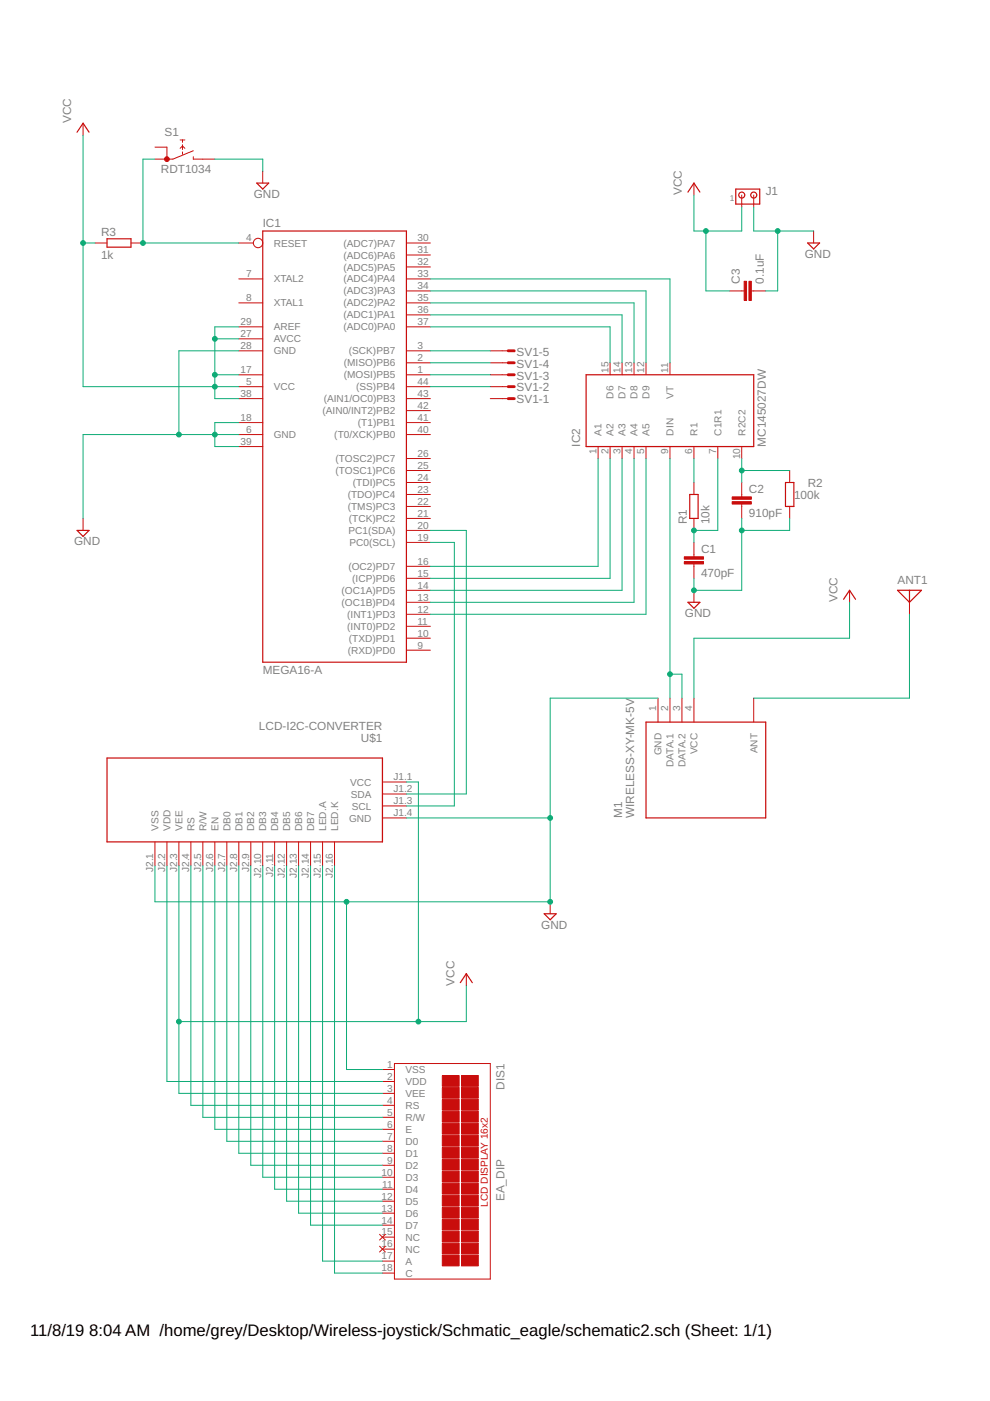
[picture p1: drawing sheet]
<svg xmlns="http://www.w3.org/2000/svg" width="210mm" height="297mm" viewBox="0 0 210 297" stroke-linecap="round" stroke-linejoin="round" font-family="sans-serif">
<g fill="none" stroke="#c90d0c" stroke-width=".25">
<path d="M16.3 28l1.3-1.9 1.3 1.9M54.4 38.8h2.6l-1.3 1.3zM22.7 50.6h5.1v1.8h-5.1zM55.7 49h30.5v91.4h-30.5zM145.9 40.7l1.2-1.9 1.3 1.9M156 40.1h5.1v3.2h-5.1zM171.2 51.5h2.6l-1.3 1.3zM124.3 79.5h35.5v15.2h-35.5zM16.3 112.5h2.6l-1.3 1.2zM146.2 104.8h1.8v5.1h-1.8zM166.5 102.3h1.8v5.1h-1.8zM145.9 127.7h2.5l-1.3 1.3z"/>
<path d="M178.9 127.1l1.2-1.9 1.3 1.9M190.3 125.2h5.1l-2.6 2.5zM192.8 125.2v2.5M137 153.1h25.3v20.3h-25.3zM22.7 160.7h58.4v17.8h-58.4zM115.4 193.7h2.5l-1.3 1.3zM97.6 208.3l1.3-1.9 1.2 1.9"/>
<circle cx="157.3" cy="41.4" r=".64"/>
<circle cx="159.8" cy="41.4" r=".64"/>
</g>
<g fill="none" stroke="#c90d0c" stroke-width=".21">
<path d="M17.6 26.1v2.6M32.9 31.2h2.5v2.5M38.2 29.7h1M38.2 31.5l.5-.6 .5 .6M38.7 29.7v.5M38.7 30.7v1M38.7 32.2v.5M41 32l-4.3 1.7h-3.8M41 33.2v.5h4.6M55.7 36.3v2.5M147.1 38.8v2.6M20.2 51.5h2.5"/>
<path d="M27.8 51.5h2.5M50.6 51.5h3.1M50.6 59.1h5.1M86.2 51.5h5M86.2 54.1h5M86.2 56.6h5M86.2 59.1h5M157.3 41.4v2.5M159.8 41.4v2.5M172.5 49v2.5M50.6 64.2h5.1M50.6 69.3h5.1"/>
<path d="M50.6 74.4h5.1M50.6 79.5h5.1M50.6 71.8h5.1M86.2 61.7h5M86.2 64.2h5M86.2 66.8h5M86.2 69.3h5M86.2 74.4h5M86.2 76.9h5M86.2 79.5h5M103.9 74.4h3.9M103.9 76.9h3.9"/>
<path d="M103.9 79.5h3.9M129.3 76.9v2.6M131.9 76.9v2.6M134.4 76.9v2.6M137 76.9v2.6M142 76.9v2.6M154.7 61.7h3.1M159.3 61.7h3M50.6 82h5.1M50.6 84.5h5.1M50.6 89.6h5.1M50.6 92.1h5.1"/>
<path d="M50.6 94.7h5.1M86.2 82h5M86.2 84.5h5M86.2 87.1h5M86.2 89.6h5M86.2 92.1h5M86.2 97.2h5M86.2 99.8h5M103.9 82h3.9M103.9 84.5h3.9M126.8 94.7v2.5M129.3 94.7v2.5"/>
<path d="M131.9 94.7v2.5M134.4 94.7v2.5M137 94.7v2.5M142 94.7v2.5M147.1 94.7v2.5M152.2 94.7v2.5M157.3 94.7v2.5M167.4 99.8v2.5M17.6 109.9v2.6M86.2 102.3h5M86.2 104.8h5M86.2 107.4h5"/>
<path d="M86.2 109.9h5M86.2 112.5h5M86.2 115h5M147.1 102.3v2.5M147.1 109.9v2.6M147.1 115v3M147.1 119.6v3M157.3 102.3v3M157.3 106.9v3M167.4 107.4v2.5M86.2 137.9h5M86.2 135.3h5"/>
<path d="M86.2 132.8h5M86.2 130.2h5M86.2 127.7h5M86.2 125.2h5M86.2 122.6h5M86.2 120.1h5M147.1 125.2v2.5M180.1 125.2v2.5M192.8 127.7v2.5M139.5 148v5.1M142 148v5.1M144.6 148v5.1"/>
<path d="M147.1 148v5.1M159.8 148v5.1M32.9 178.5v5.1M35.4 178.5v5.1M37.9 178.5v5.1M40.5 178.5v5.1M43 178.5v5.1M45.6 178.5v5.1M48.1 178.5v5.1M50.6 178.5v5.1M53.2 178.5v5.1M55.7 178.5v5.1"/>
<path d="M58.2 178.5v5.1M60.8 178.5v5.1M63.3 178.5v5.1M65.8 178.5v5.1M68.4 178.5v5.1M70.9 178.5v5.1M81.1 173.4h5.1M81.1 170.9h5.1M81.1 168.3h5.1M81.1 165.8h5.1M116.6 191.2v2.5M98.9 206.4v2.6"/>
<path d="M81.1 226.8h2.5M81.1 229.3h2.5M81.1 234.4h2.5M81.1 236.9h2.5M81.1 239.4h2.5M81.1 231.8h2.5M83.6 225.5h20.3v45.7h-20.3zM81.1 242h2.5M81.1 244.5h2.5M81.1 247.1h2.5M81.1 249.6h2.5M81.1 252.1h2.5"/>
<path d="M81.1 254.7h2.5M81.1 257.2h2.5M81.1 259.8h2.5M80.5 261.7l1.2 1.2M80.5 264.2l1.2 1.3M81.1 262.3h2.5M81.1 264.8h2.5M81.1 267.4h2.5M81.1 269.9h2.5M81.7 261.7l-1.2 1.2M81.7 264.2l-1.2 1.3"/>
<circle cx="54.7" cy="51.5" r=".99"/>
</g>
<g fill="#c90d0c" stroke="#c90d0c" stroke-width=".21">
<path d="M145.1 119.1h4.1v.5h-4.1z"/>
<path d="M145.1 118h4.1v.6h-4.1z"/>
<path d="M155.2 106.4h4.1v.5h-4.1z"/>
<path d="M155.2 105.3h4.1v.6h-4.1z"/>
<path d="M97.9 228h3.5v2.3h-3.5z"/>
<path d="M93.8 228h3.5v2.3h-3.5z"/>
<path d="M97.9 230.5h3.5v2.3h-3.5z"/>
<path d="M93.8 230.5h3.5v2.3h-3.5z"/>
<path d="M97.9 233.1h3.5v2.3h-3.5z"/>
<path d="M93.8 233.1h3.5v2.3h-3.5z"/>
<path d="M97.9 235.6h3.5v2.3h-3.5z"/>
<path d="M93.8 235.6h3.5v2.3h-3.5z"/>
<path d="M97.9 238.2h3.5v2.3h-3.5z"/>
<path d="M93.8 238.2h3.5v2.3h-3.5z"/>
<path d="M97.9 240.7h3.5v2.3h-3.5z"/>
<path d="M93.8 240.7h3.5v2.3h-3.5z"/>
<path d="M97.9 243.2h3.5v2.3h-3.5z"/>
<path d="M93.8 243.2h3.5v2.3h-3.5z"/>
<path d="M97.9 245.8h3.5v2.3h-3.5z"/>
<path d="M93.8 245.8h3.5v2.3h-3.5z"/>
<path d="M97.9 248.3h3.5v2.3h-3.5z"/>
<path d="M93.8 248.3h3.5v2.3h-3.5z"/>
<path d="M97.9 250.9h3.5v2.3h-3.5z"/>
<path d="M93.8 250.9h3.5v2.3h-3.5z"/>
<path d="M97.9 253.4h3.5v2.3h-3.5z"/>
<path d="M93.8 253.4h3.5v2.3h-3.5z"/>
<path d="M97.9 255.9h3.5v2.3h-3.5z"/>
<path d="M93.8 255.9h3.5v2.3h-3.5z"/>
<path d="M97.9 258.5h3.5v2.3h-3.5z"/>
<path d="M93.8 258.5h3.5v2.3h-3.5z"/>
<path d="M97.9 261h3.5v2.3h-3.5z"/>
<path d="M93.8 261h3.5v2.3h-3.5z"/>
<path d="M97.9 263.6h3.5v2.3h-3.5z"/>
<path d="M93.8 263.6h3.5v2.3h-3.5z"/>
<path d="M97.9 266.1h3.5v2.3h-3.5z"/>
<path d="M93.8 266.1h3.5v2.3h-3.5z"/>
<path d="M158.8 59.6h.5v4.1h-.5z"/>
<path d="M157.8 59.6h.5v4.1h-.5z"/>
</g>
<path d="M107.8 79.5h1.2M107.8 76.9h1.2M107.8 74.4h1.2M107.8 84.5h1.2M107.8 82h1.2" fill="none" stroke="#c90d0c" stroke-width=".61"/>
<circle cx="35.4" cy="33.7" r=".51" fill="#c90d0c" stroke="#c90d0c" stroke-width=".21"/>
<g fill="none" stroke="#0dab76" stroke-width=".21">
<path d="M17.6 28.7v53.3h33M32.9 33.7h-2.6v17.8h20.3M45.6 33.7h10.1v2.6M17.6 51.5h2.6M91.2 59.1h50.8v17.8M147.1 41.4v7.6h10.2v-5.1M149.7 49v12.7h5M159.8 43.9v5.1h12.7M164.9 49v12.7h-2.6M45.6 79.5h5M45.6 71.8h5M50.6 69.3h-5v15.2h5"/>
<path d="M50.6 74.4h-12.7v17.7M91.2 69.3h38.1v7.6M91.2 66.8h40.7v10.1M91.2 64.2h43.2v12.7M91.2 61.7h45.8v15.2M91.2 74.4h12.7M91.2 79.5h12.7M91.2 76.9h12.7M50.6 92.1h-33v17.8M50.6 89.6h-5v5.1h5M91.2 82h12.7M126.8 97.2v22.9h-35.6"/>
<path d="M129.3 97.2v25.4h-38.1M131.9 97.2v28h-40.7M134.4 97.2v30.5h-43.2M137 97.2v33h-45.8M142 97.2v50.8M147.1 97.2v5.1M152.2 97.2v15.3h-5.1v2.5M157.3 97.2v5.1M157.3 99.8h10.1M91.2 112.5h7.7v55.8h-12.7M91.2 115h5.1v55.9h-10.1M157.3 109.9v15.3h-10.2v-2.6"/>
<path d="M167.4 109.9v2.6h-10.1M180.1 127.7v7.6h-33v12.7M192.8 130.2v17.8h-33M139.5 148h-22.9v43.2h-83.7v-7.6M142 142.9h2.6v5.1M86.2 173.4h30.4M86.2 165.8h2.5v50.8M35.4 183.6v45.7h45.7M37.9 183.6v48.2h43.2M40.5 183.6v50.8h40.6M43 183.6v53.3h38.1M45.6 183.6v55.8h35.5"/>
<path d="M48.1 183.6v58.4h33M50.6 183.6v60.9h30.5M53.2 183.6v63.5h27.9M55.7 183.6v66h25.4M58.2 183.6v68.5h22.9M60.8 183.6v71.1h20.3M63.3 183.6v73.6h17.8M65.8 183.6v76.2h15.3M68.4 183.6v83.8h12.7M70.9 183.6v86.3h10.2M73.5 191.2v35.6h7.6M98.9 209v7.6h-61"/>
</g>
<g fill="#0dab76" stroke="#0dab76" stroke-width=".21">
<circle cx="147.1" cy="112.5" r=".51"/>
<circle cx="147.1" cy="125.2" r=".51"/>
<circle cx="157.3" cy="112.5" r=".51"/>
<circle cx="116.6" cy="173.4" r=".51"/>
<circle cx="116.6" cy="191.2" r=".51"/>
<circle cx="73.5" cy="191.2" r=".51"/>
<circle cx="45.6" cy="92.1" r=".51"/>
<circle cx="37.9" cy="92.1" r=".51"/>
<circle cx="164.9" cy="49" r=".51"/>
<circle cx="157.3" cy="99.8" r=".51"/>
<circle cx="142" cy="142.9" r=".51"/>
<circle cx="45.6" cy="82" r=".51"/>
<circle cx="45.6" cy="79.5" r=".51"/>
<circle cx="45.6" cy="71.8" r=".51"/>
<circle cx="17.6" cy="51.5" r=".51"/>
<circle cx="37.9" cy="216.6" r=".51"/>
<circle cx="88.7" cy="216.6" r=".51"/>
<circle cx="149.7" cy="49" r=".51"/>
<circle cx="30.3" cy="51.5" r=".51"/>
</g>
<g font-size="3.5">
<text x="6.4" y="283.3">11/8/19</text>
<text x="18.9" y="283.3">8:04 AM /home/grey/Desktop/Wireless-joystick/Schmatic_eagle/schematic2.sch (Sheet: 1/1)</text>
</g>
<g font-size="2.5" fill="#808080">
<text x="15.1" y="26.1" transform="rotate(-90 15.1 26.1)">VCC</text>
<text x="34.9" y="28.9">S1</text>
<text x="34.1" y="36.8">RDT1034</text>
<text x="53.8" y="42">GND</text>
<text x="144.6" y="41.4" transform="rotate(-90 144.6 41.4)">VCC</text>
<text x="162.4" y="41.4">J1</text>
<text x="21.4" y="50">R3</text>
<text x="55.7" y="48.2">IC1</text>
<text x="21.4" y="54.8">1k</text>
<text x="170.6" y="54.7">GND</text>
<text x="156.9" y="60.1" transform="rotate(-90 156.9 60.1)">C3</text>
<text x="162" y="60.1" transform="rotate(-90 162 60.1)">0.1uF</text>
<text x="109.5" y="77.9">SV1-4</text>
<text x="109.5" y="75.4">SV1-5</text>
<text x="109.5" y="83">SV1-2</text>
<text x="109.5" y="80.5">SV1-3</text>
<text x="109.5" y="85.5">SV1-1</text>
<text x="123" y="94.7" transform="rotate(-90 123 94.7)">IC2</text>
<text x="162.4" y="94.7" transform="rotate(-90 162.4 94.7)">MC145027DW</text>
<text x="158.8" y="104.5">C2</text>
<text x="168.4" y="105.9">100k</text>
<text x="171.2" y="103.3">R2</text>
<text x="145.6" y="111.2" transform="rotate(-90 145.6 111.2)">R1</text>
<text x="150.4" y="111.2" transform="rotate(-90 150.4 111.2)">10k</text>
<text x="158.8" y="109.5">910pF</text>
<text x="15.7" y="115.6">GND</text>
<text x="148.6" y="117.2">C1</text>
<text x="148.6" y="122.2">470pF</text>
<text x="190.3" y="123.9">ANT1</text>
<text x="145.2" y="130.9">GND</text>
<text x="177.6" y="127.7" transform="rotate(-90 177.6 127.7)">VCC</text>
<text x="55.7" y="142.9">MEGA16-A</text>
<text x="54.9" y="154.9">LCD-I2C-CONVERTER</text>
<text x="76.5" y="157.4">U$1</text>
<text x="131.9" y="173.4" transform="rotate(-90 131.9 173.4)">M1</text>
<text x="134.4" y="173.4" transform="rotate(-90 134.4 173.4)">WIRELESS-XY-MK-5V</text>
<text x="114.7" y="196.9">GND</text>
<text x="96.3" y="209" transform="rotate(-90 96.3 209)">VCC</text>
<text x="107" y="231" transform="rotate(-90 107 231)">DIS1</text>
<text x="107" y="254.7" transform="rotate(-90 107 254.7)">EA_DIP</text>
</g>
<g font-size="2.1" fill="#808080">
<text x="52.2" y="51.2">4</text>
<text x="58" y="52.3">RESET</text>
<text x="72.8" y="52.3">(ADC7)PA7</text>
<text x="88.5" y="51.2">30</text>
<text x="88.5" y="53.7">31</text>
<text x="52.2" y="58.8">7</text>
<text x="58" y="59.9">XTAL2</text>
<text x="72.8" y="54.8">(ADC6)PA6</text>
<text x="72.8" y="57.4">(ADC5)PA5</text>
<text x="72.8" y="59.9">(ADC4)PA4</text>
<text x="88.5" y="56.2">32</text>
<text x="88.5" y="58.8">33</text>
<text x="52.2" y="63.9">8</text>
<text x="58" y="65">XTAL1</text>
<text x="72.8" y="62.4">(ADC3)PA3</text>
<text x="72.8" y="65">(ADC2)PA2</text>
<text x="88.5" y="61.3">34</text>
<text x="88.5" y="63.9">35</text>
<text x="51" y="71.5">27</text>
<text x="51" y="68.9">29</text>
<text x="58" y="70.1">AREF</text>
<text x="72.8" y="67.5">(ADC1)PA1</text>
<text x="72.8" y="70.1">(ADC0)PA0</text>
<text x="88.5" y="66.4">36</text>
<text x="88.5" y="68.9">37</text>
<text x="51" y="74">28</text>
<text x="58" y="75.1">GND</text>
<text x="58" y="72.6">AVCC</text>
<text x="72.9" y="77.7">(MISO)PB6</text>
<text x="74" y="75.1">(SCK)PB7</text>
<text x="88.5" y="74">3</text>
<text x="88.5" y="76.6">2</text>
<text x="51" y="79.1">17</text>
<text x="52.2" y="81.6">5</text>
<text x="58" y="82.8">VCC</text>
<text x="72.9" y="80.2">(MOSI)PB5</text>
<text x="75.5" y="82.8">(SS)PB4</text>
<text x="88.5" y="79.1">1</text>
<text x="88.5" y="81.6">44</text>
<text x="129" y="79.1" transform="rotate(-90 129 79.1)">15</text>
<text x="131.5" y="79.1" transform="rotate(-90 131.5 79.1)">14</text>
<text x="134.1" y="79.1" transform="rotate(-90 134.1 79.1)">13</text>
<text x="136.6" y="79.1" transform="rotate(-90 136.6 79.1)">12</text>
<text x="141.7" y="79.1" transform="rotate(-90 141.7 79.1)">11</text>
<text x="51" y="89.3">18</text>
<text x="51" y="84.2">38</text>
<text x="68.4" y="87.8">(AIN0/INT2)PB2</text>
<text x="68.6" y="85.3">(AIN1/OC0)PB3</text>
<text x="88.5" y="84.2">43</text>
<text x="88.5" y="86.7">42</text>
<text x="88.5" y="89.3">41</text>
<text x="130.1" y="84.5" transform="rotate(-90 130.1 84.5)">D6</text>
<text x="132.6" y="84.5" transform="rotate(-90 132.6 84.5)">D7</text>
<text x="135.2" y="84.5" transform="rotate(-90 135.2 84.5)">D8</text>
<text x="137.7" y="84.5" transform="rotate(-90 137.7 84.5)">D9</text>
<text x="142.8" y="84.5" transform="rotate(-90 142.8 84.5)">VT</text>
<text x="51" y="94.3">39</text>
<text x="52.2" y="91.8">6</text>
<text x="58" y="92.9">GND</text>
<text x="70.9" y="92.9">(T0/XCK)PB0</text>
<text x="75.9" y="90.4">(T1)PB1</text>
<text x="88.5" y="91.8">40</text>
<text x="127.6" y="92.4" transform="rotate(-90 127.6 92.4)">A1</text>
<text x="130.1" y="92.4" transform="rotate(-90 130.1 92.4)">A2</text>
<text x="132.6" y="92.4" transform="rotate(-90 132.6 92.4)">A3</text>
<text x="135.2" y="92.4" transform="rotate(-90 135.2 92.4)">A4</text>
<text x="137.7" y="92.4" transform="rotate(-90 137.7 92.4)">A5</text>
<text x="142.8" y="92.4" transform="rotate(-90 142.8 92.4)">DIN</text>
<text x="147.9" y="92.4" transform="rotate(-90 147.9 92.4)">R1</text>
<text x="153" y="92.4" transform="rotate(-90 153 92.4)">C1R1</text>
<text x="158" y="92.4" transform="rotate(-90 158 92.4)">R2C2</text>
<text x="71.2" y="98">(TOSC2)PC7</text>
<text x="71.2" y="100.5">(TOSC1)PC6</text>
<text x="88.5" y="96.9">26</text>
<text x="88.5" y="99.4">25</text>
<text x="88.5" y="102">24</text>
<text x="126.4" y="96.2" transform="rotate(-90 126.4 96.2)">1</text>
<text x="129" y="96.2" transform="rotate(-90 129 96.2)">2</text>
<text x="131.5" y="96.2" transform="rotate(-90 131.5 96.2)">3</text>
<text x="134.1" y="96.2" transform="rotate(-90 134.1 96.2)">4</text>
<text x="136.6" y="96.2" transform="rotate(-90 136.6 96.2)">5</text>
<text x="141.7" y="96.2" transform="rotate(-90 141.7 96.2)">9</text>
<text x="146.8" y="96.2" transform="rotate(-90 146.8 96.2)">6</text>
<text x="151.8" y="96.2" transform="rotate(-90 151.8 96.2)">7</text>
<text x="156.9" y="97.4" transform="rotate(-90 156.9 97.4)">10</text>
<text x="73.7" y="105.6">(TDO)PC4</text>
<text x="74.8" y="103.1">(TDI)PC5</text>
<text x="88.5" y="104.5">23</text>
<text x="88.5" y="107">22</text>
<text x="73.7" y="108.1">(TMS)PC3</text>
<text x="73.9" y="113.2">PC1(SDA)</text>
<text x="74" y="110.7">(TCK)PC2</text>
<text x="88.5" y="109.6">21</text>
<text x="88.5" y="112.1">20</text>
<text x="74.1" y="115.8">PC0(SCL)</text>
<text x="88.5" y="114.6">19</text>
<text x="88.5" y="119.7">16</text>
<text x="72.4" y="125.9">(OC1A)PD5</text>
<text x="73.9" y="120.8">(OC2)PD7</text>
<text x="74.7" y="123.4">(ICP)PD6</text>
<text x="88.5" y="124.8">14</text>
<text x="88.5" y="122.3">15</text>
<text x="72.4" y="128.5">(OC1B)PD4</text>
<text x="73.6" y="131">(INT1)PD3</text>
<text x="88.5" y="129.9">12</text>
<text x="88.5" y="127.3">13</text>
<text x="73.6" y="133.5">(INT0)PD2</text>
<text x="74" y="136.1">(TXD)PD1</text>
<text x="88.5" y="137.5">9</text>
<text x="88.5" y="135">10</text>
<text x="88.5" y="132.4">11</text>
<text x="73.7" y="138.6">(RXD)PD0</text>
<text x="139.1" y="150.8" transform="rotate(-90 139.1 150.8)">1</text>
<text x="141.7" y="150.8" transform="rotate(-90 141.7 150.8)">2</text>
<text x="144.2" y="150.8" transform="rotate(-90 144.2 150.8)">3</text>
<text x="146.8" y="150.8" transform="rotate(-90 146.8 150.8)">4</text>
<text x="140.3" y="160.2" transform="rotate(-90 140.3 160.2)">GND</text>
<text x="147.9" y="159.9" transform="rotate(-90 147.9 159.9)">VCC</text>
<text x="160.6" y="159.7" transform="rotate(-90 160.6 159.7)">ANT</text>
<text x="74.2" y="166.6">VCC</text>
<text x="83.4" y="168">J1.2</text>
<text x="83.4" y="165.4">J1.1</text>
<text x="142.8" y="162.6" transform="rotate(-90 142.8 162.6)">DATA.1</text>
<text x="145.3" y="162.6" transform="rotate(-90 145.3 162.6)">DATA.2</text>
<text x="74.4" y="169.1">SDA</text>
<text x="74.6" y="171.6">SCL</text>
<text x="83.4" y="173.1">J1.4</text>
<text x="83.4" y="170.5">J1.3</text>
<text x="33.6" y="176.2" transform="rotate(-90 33.6 176.2)">VSS</text>
<text x="36.1" y="176.2" transform="rotate(-90 36.1 176.2)">VDD</text>
<text x="38.7" y="176.2" transform="rotate(-90 38.7 176.2)">VEE</text>
<text x="41.2" y="176.2" transform="rotate(-90 41.2 176.2)">RS</text>
<text x="43.8" y="176.2" transform="rotate(-90 43.8 176.2)">R/W</text>
<text x="46.3" y="176.2" transform="rotate(-90 46.3 176.2)">EN</text>
<text x="48.8" y="176.2" transform="rotate(-90 48.8 176.2)">DB0</text>
<text x="51.4" y="176.2" transform="rotate(-90 51.4 176.2)">DB1</text>
<text x="53.9" y="176.2" transform="rotate(-90 53.9 176.2)">DB2</text>
<text x="56.5" y="176.2" transform="rotate(-90 56.5 176.2)">DB3</text>
<text x="59" y="176.2" transform="rotate(-90 59 176.2)">DB4</text>
<text x="61.5" y="176.2" transform="rotate(-90 61.5 176.2)">DB5</text>
<text x="64.1" y="176.2" transform="rotate(-90 64.1 176.2)">DB6</text>
<text x="66.6" y="176.2" transform="rotate(-90 66.6 176.2)">DB7</text>
<text x="69.2" y="176.2" transform="rotate(-90 69.2 176.2)">LED.A</text>
<text x="71.7" y="176.2" transform="rotate(-90 71.7 176.2)">LED.K</text>
<text x="74" y="174.2">GND</text>
<text x="32.5" y="184.9" transform="rotate(-90 32.5 184.9)">J2.1</text>
<text x="35" y="184.9" transform="rotate(-90 35 184.9)">J2.2</text>
<text x="37.6" y="184.9" transform="rotate(-90 37.6 184.9)">J2.3</text>
<text x="40.1" y="184.9" transform="rotate(-90 40.1 184.9)">J2.4</text>
<text x="42.6" y="184.9" transform="rotate(-90 42.6 184.9)">J2.5</text>
<text x="45.2" y="184.9" transform="rotate(-90 45.2 184.9)">J2.6</text>
<text x="47.7" y="184.9" transform="rotate(-90 47.7 184.9)">J2.7</text>
<text x="50.3" y="184.9" transform="rotate(-90 50.3 184.9)">J2.8</text>
<text x="52.8" y="184.9" transform="rotate(-90 52.8 184.9)">J2.9</text>
<text x="57.9" y="185.9" transform="rotate(-90 57.9 185.9)">J2.11</text>
<text x="55.3" y="186.1" transform="rotate(-90 55.3 186.1)">J2.10</text>
<text x="60.4" y="186.1" transform="rotate(-90 60.4 186.1)">J2.12</text>
<text x="63" y="186.1" transform="rotate(-90 63 186.1)">J2.13</text>
<text x="65.5" y="186.1" transform="rotate(-90 65.5 186.1)">J2.14</text>
<text x="68" y="186.1" transform="rotate(-90 68 186.1)">J2.15</text>
<text x="70.6" y="186.1" transform="rotate(-90 70.6 186.1)">J2.16</text>
<text x="82.1" y="226.4">1</text>
<text x="86" y="227.5">VSS</text>
<text x="82.1" y="228.9">2</text>
<text x="82.1" y="231.5">3</text>
<text x="86" y="230.1">VDD</text>
<text x="86" y="232.6">VEE</text>
<text x="82.1" y="234">4</text>
<text x="82.1" y="236.6">5</text>
<text x="82.1" y="239.1">6</text>
<text x="86" y="235.1">RS</text>
<text x="86" y="237.7">R/W</text>
<text x="82.1" y="241.6">7</text>
<text x="82.1" y="244.2">8</text>
<text x="86" y="240.2">E</text>
<text x="86" y="242.7">D0</text>
<text x="86" y="245.3">D1</text>
<text x="80.9" y="249.2">10</text>
<text x="81.1" y="251.8">11</text>
<text x="82.1" y="246.7">9</text>
<text x="86" y="247.8">D2</text>
<text x="86" y="250.4">D3</text>
<text x="80.9" y="254.3">12</text>
<text x="80.9" y="256.9">13</text>
<text x="86" y="252.9">D4</text>
<text x="86" y="255.4">D5</text>
<text x="86" y="258">D6</text>
<text x="80.9" y="259.4">14</text>
<text x="80.9" y="261.9">15</text>
<text x="86" y="260.5">D7</text>
<text x="86" y="263.1">NC</text>
<text x="80.9" y="264.5">16</text>
<text x="80.9" y="267">17</text>
<text x="80.9" y="269.6">18</text>
<text x="86" y="265.6">NC</text>
<text x="86" y="268.1">A</text>
<text x="86" y="270.7">C</text>
</g>
<text font-size="2.1" fill="#c90d0c" x="103.4" y="255.8" transform="rotate(-90 103.4 255.8)">LCD DISPLAY 16x2</text>
<text font-size="1.8" fill="#808080" x="154.7" y="42.6">1</text>
</svg>
